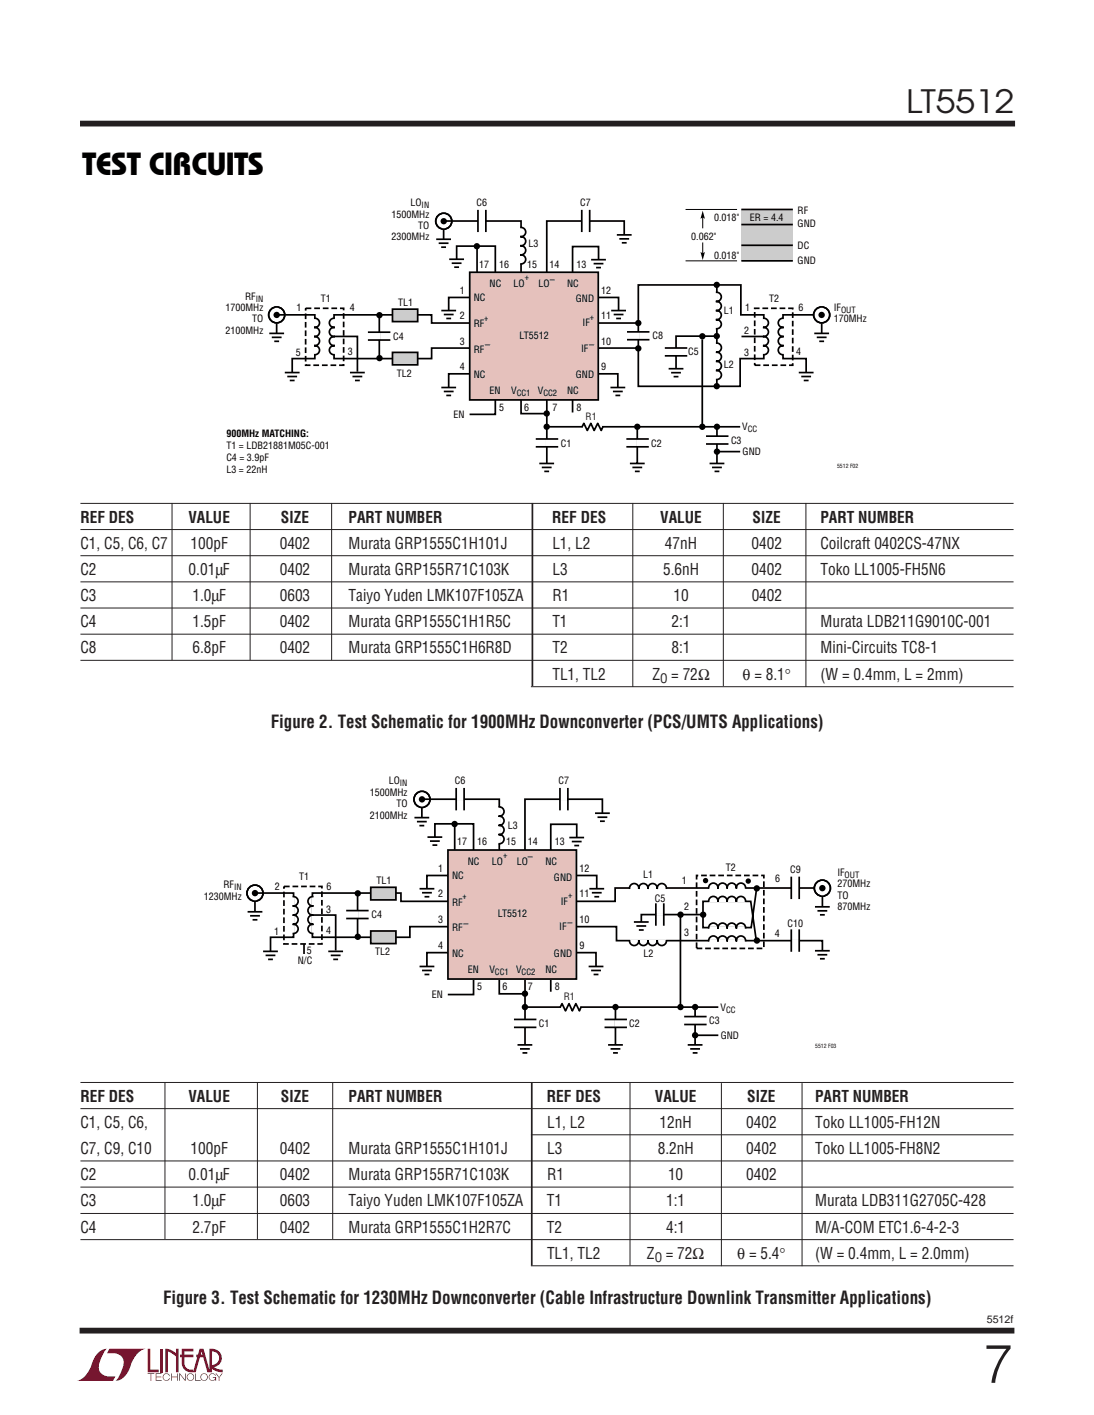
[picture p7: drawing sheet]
<svg xmlns="http://www.w3.org/2000/svg" width="216mm" height="279mm" viewBox="0 0 216 279" stroke-linecap="round" stroke-linejoin="round" font-family="sans-serif">
<g fill="#910227">
<path d="M29.2 266.3h.5v4.1h1.6v.6h-2.1z"/>
<path d="M19.1 267.4a2.65 2.65 0 0 1 2-1.1 5.2 5.2 0 0 0-1.5 4.2 2.65 2.65 0 0 0 3.2 1.3l-.5 .9h-7.2a5 5 0 0 0 3.2-3.9z"/>
<path d="M21.6 266.3h7.2a5 5 0 0 0-3.2 3.9 3.3 3.3 0 0 1-2.8 2.5 5.2 5.2 0 0 0 1.5-4.2 2.65 2.65 0 0 0-3.2-1.3z"/>
<path d="M31.7 266.3h.5v4.7h-.5z"/>
<path d="M32.6 266.3l1.1 .2 1 .7v-.9h.5v4.7h-.5v-3.2l-.9-.6-.7-.3v4.1h-.5z"/>
<path d="M29.1 271.2h1.4v.1h-.6v1.4h-.2v-1.4h-.6z"/>
<path d="M30.7 271.2h1.2v.1h-1v.5h.9v.2h-.9v.5h1v.2h-1.2z"/>
<path d="M33.8 271.2h.1v.6h1.1v-.6h.1v1.5h-.1v-.7h-1.1v.7h-.1z"/>
<path d="M35.3 271.2h.2l1 1.3v-1.3h.1v1.5h-.1l-1-1.4v1.4h-.2z"/>
<path d="M38.5 271.2h.2v1.3h.9v.2h-1.1z"/>
<path d="M42.5 271.2h.2l.5 .7 .6-.7h.1l-.6 .8v.7h-.1v-.7z"/>
<path d="M35.9 266.3h2.3v.5h-1.8v.7h1.8v.5h-1.8v1.2a1.35 1.35 0 0 0 1.7 1.2v.5l1.3-4.6h.8l1.1 4.2v-4.2a1.88 1.88 0 0 1 2.4 1.4 1.88 1.88 0 0 1-1.5 2.3l.8 .3 .9 .1v.6l-.4-.1a3.4 3.4 0 0 1-1.8-.7v-.6a1.37 1.37 0 0 0 1.5-1.3 1.37 1.37 0 0 0-1.4-1.5v4.2h-.9l-.8-3h-1.4v-.5h1.3l-.2-.7-1.2 4.2a2.1 2.1 0 0 1-2.7-1.3v-1.7h-.4v-.5h.4z"/>
<path d="M37.1 271.4a.74 .74 0 0 1 1.1 .1 .74 .74 0 0 1-.4 1.1 .74 .74 0 0 1-.9-.7h.1a.61 .61 0 0 0 .8 .5 .61 .61 0 0 0 .2-.9 .61 .61 0 0 0-1 .2v.2h-.1z"/>
<path d="M39.8 271.4a.74 .74 0 0 1 1.1 .1 .74 .74 0 0 1-.4 1.1 .74 .74 0 0 1-.9-.7h.1a.61 .61 0 0 0 .8 .5 .61 .61 0 0 0 .2-.9 .61 .61 0 0 0-1 .2v.2h-.1z"/>
<path d="M41.4 271.4a.74 .74 0 0 1 1.2 .2h-.1a.6 .6 0 0 0-1-.1 .6 .6 0 0 0 .1 .9 .6 .6 0 0 0 .9-.4h-.5v-.1h.6v.8h-.1v-.4a.74 .74 0 0 1-1.1 .2 .74 .74 0 0 1 0-1.1z"/>
<path d="M32.3 271.4a.73 .73 0 0 1 1.2 .3h-.1a.6 .6 0 0 0-.9-.3 .6 .6 0 0 0 0 1 .6 .6 0 0 0 .9-.3h.1a.74 .74 0 0 1-1.1 .4 .74 .74 0 0 1-.1-1.1z"/>
</g>
<path d="M15.8 24.4h184.5M15.7 262.7h184.5" fill="none" stroke="#231f20" stroke-width="1.1" stroke-linecap="butt"/>
<g fill="none" stroke="#231f20" stroke-width=".2">
<path d="M15.9 99.4h184.1M34 99.3v31M49.4 99.3v31M65.4 99.3v31M124.9 99.3v36.3M142.7 99.3v36.2M159 99.3v36.3M15.9 104.6h184.1M15.9 109.7h184.1M15.9 114.9h184.1M15.9 120.1h184.1M15.9 125.2h184.1"/>
<path d="M15.9 130.4h184.1M104.8 135.6h95.2M15.9 213.7h184.1M15.9 218.9h184.1M32.6 213.8v30.8M50.8 213.8v30.8M65.7 213.8v30.8M124.3 213.7v36.2M142.4 213.9v36.1M158.3 213.9v36.1M15.9 229.2h184.1M15.9 234.4h184.1"/>
<path d="M15.9 239.6h184.1M104.8 224.1h95.2M15.9 244.8h184.1M104.8 249.9h95.2"/>
</g>
<path d="M105.1 99.3v36.2M104.9 213.8v36.1" fill="none" stroke="#231f20" stroke-width=".34"/>
<path d="M86.1 47.2h2.9M86.6 48h1.9M87.1 48.8h.9M87.5 43.6v3.7" fill="none" stroke="#000" stroke-width=".34"/>
<path d="M87.5 47.3v1.7" fill="none" stroke="#fff" stroke-width=".77" stroke-linecap="butt"/>
<circle cx="87.6" cy="43.7" r="1.58" fill="#fff" stroke="#000" stroke-width=".31"/>
<path d="M87.6 42.1v3.1" fill="none" stroke="#fff" stroke-width=".56"/>
<g fill="none" stroke="#000" stroke-width=".34">
<path d="M53.1 65.8h3M53.6 66.6h2M54.1 67.4h1"/>
<circle cx="87.6" cy="43.7" r="1.58"/>
</g>
<circle cx="87.6" cy="43.7" r=".63" fill="#000"/>
<path d="M54.6 65.8v1.8" fill="none" stroke="#fff" stroke-width=".77" stroke-linecap="butt"/>
<circle cx="54.6" cy="62.2" r="1.58" fill="#fff" stroke="#000" stroke-width=".31"/>
<path d="M94.3 43.6h1.6M54.6 60.6v3.2M125.9 65.5v1.6M133.4 68.7v1.5" fill="none" stroke="#fff" stroke-width=".56"/>
<g fill="none" stroke="#000" stroke-width=".34">
<path d="M87.5 43.6h15.3v10.2M88.7 51.2h2.9M89.1 52h2M89.6 52.8h1M90.1 51.2v-2.6h7.7v6.6M92.7 58.7h-4.2v2.6M94.3 41.4v4.4M95.9 41.4v4.4M116.7 51.3h2.9M117.1 52.1h2M117.6 52.8h1M118.1 58.7h4v2.6"/>
<path d="M118.1 51.3v-2.6h-5.1v6.6M121.7 46.4h3M122.2 47.2h2M122.7 47.9h1M123.2 46.4v-2.8h-15.3v10.2M141.5 56.3v20M54.6 63.9v1.9M54.6 62.2h7.5v8.6h-4.4v2.8M87.1 61.3h2.9M87.1 76.5h2.9M87.6 62.1h1.9M87.6 77.3h1.9"/>
<path d="M88.1 62.9h.9M88.1 78.1h.9M92.7 73.8h-4.2v2.7M97.8 78.9v2.9h-5.1M102.8 78.9v2.8h5.2M107.9 78.9v12.6M113 78.9v2.5M118.1 73.8h3.8v2.7M120.5 76.5h2.9M120.6 61.3h2.9M121 77.3h1.9M121.1 62.1h1.9"/>
<path d="M121.5 78.1h.9M121.6 62.9h1M123.7 67.1h4.5M123.7 65.5h4.5M126 63.8v12.5h20.1v-5.5h4.6v-8.6h-4.5v-5.9h-20.2v7.5h-40.8v-1.6h-19.3v8.6h19.3v-2.1h40.8M131.2 70.3h4.4M131.2 68.7h4.4M132 72.8h2.9M132.4 73.6h2M132.9 74.4h1M138.6 67v17.8M141.4 66.4h-8v6.4"/>
<circle cx="54.6" cy="62.2" r="1.58"/>
</g>
<g fill="#000">
<circle cx="141.5" cy="56.2" r=".63"/>
<circle cx="54.6" cy="62.2" r=".63"/>
<circle cx="126" cy="63.8" r=".63"/>
<circle cx="126" cy="68.8" r=".63"/>
<circle cx="138.6" cy="66.4" r=".63"/>
<circle cx="141.5" cy="66.4" r=".63"/>
<circle cx="141.5" cy="76.2" r=".63"/>
<circle cx="138.6" cy="84.3" r=".63"/>
<circle cx="141.5" cy="84.3" r=".63"/>
<circle cx="141.5" cy="89.2" r=".63"/>
</g>
<path d="M90.1 51.2v1.8M118.1 51.3v1.7M123.2 46.4v1.7M88.5 61.3v1.8M88.5 76.5v1.8M121.9 76.5v1.8M122.1 61.3v1.8M133.4 72.8v1.8" fill="none" stroke="#fff" stroke-width=".77" stroke-linecap="butt"/>
<path d="M60.3 60.9h7.5v11.2h-7.5z" fill="none" stroke="#000" stroke-width=".34" stroke-dasharray="1.1 .6" stroke-linecap="butt"/>
<path d="M92.7 53.8h25.4v25.2h-25.4z" fill="#e5c1bc"/>
<path d="M92.7 53.8h25.4v25.2h-25.4zM56.2 73.6h2.9M56.7 74.3h1.9M57.2 75.1h.9M69.1 73.6h2.9M69.6 74.3h1.9M70.1 75.1h.9M72.6 67.1h4.4M72.6 65.6h4.4M74.9 62.1v8.7" fill="none" stroke="#000" stroke-width=".34"/>
<g fill="#000">
<circle cx="94.1" cy="48.6" r=".63"/>
<circle cx="74.9" cy="62.2" r=".63"/>
<circle cx="74.9" cy="70.7" r=".63"/>
</g>
<path d="M74.8 65.6v1.5" fill="none" stroke="#fff" stroke-width=".56"/>
<path d="M57.7 73.6v1.7M70.5 73.6v1.7" fill="none" stroke="#fff" stroke-width=".77" stroke-linecap="butt"/>
<g fill="#ccc" stroke="#000" stroke-width=".34">
<path d="M77.5 61h4.9v2.5h-4.9z"/>
<path d="M77.5 69.6h4.9v2.4h-4.9z"/>
</g>
<path d="M148.9 60.9h7.5v11.2h-7.5z" fill="none" stroke="#000" stroke-width=".34" stroke-dasharray="1.1 .6" stroke-linecap="butt"/>
<path d="M157.6 73.6h3M158.1 74.3h2M158.6 75.1h1M160.6 62.2h-6.1v8.6h4.6v2.8M160.7 65.8h2.9M161.2 66.6h1.9M161.7 67.4h.9M140 91.5h3M140.5 92.3h2M141 93.1h1M141.5 89.2h4.6" fill="none" stroke="#000" stroke-width=".34"/>
<path d="M159.1 73.6v1.7M162.2 65.8v1.8M141.5 91.5v1.8" fill="none" stroke="#fff" stroke-width=".77" stroke-linecap="butt"/>
<circle cx="162.2" cy="62.2" r="1.58" fill="#fff" stroke="#000" stroke-width=".31"/>
<path d="M114.8 43.6h1.6M162.2 60.6v3.2M107.9 86.7v1.5M115 84.3h3.8M125.8 86.7v1.5M141.5 86.1v1.5" fill="none" stroke="#fff" stroke-width=".56"/>
<g fill="none" stroke="#000" stroke-width=".34">
<path d="M114.8 41.4v4.4M116.4 41.4v4.4M162.2 63.9v1.9M105.7 88.2h4.5M105.7 86.7h4.5M106.4 91.5h3M106.9 92.3h2M107.4 93.1h1M107.8 84.3h38.3M119 84.2l-.3 .8-.7-1.4-.7 1.4-.7-1.4-.7 1.4-.7-1.4-.4 .8M123.6 88.2h4.4M123.6 86.7h4.4"/>
<path d="M124.3 91.5h2.9M124.8 92.3h1.9M125.3 93.1h.9M125.8 84.3v7.2M139.3 87.7h4.5M139.3 86.1h4.5M141.5 84.3v7.2"/>
<circle cx="162.2" cy="62.2" r="1.58"/>
</g>
<g fill="#000">
<circle cx="162.1" cy="62.2" r=".63"/>
<circle cx="107.9" cy="84.3" r=".63"/>
<circle cx="107.9" cy="81.6" r=".63"/>
<circle cx="125.8" cy="84.3" r=".63"/>
</g>
<path d="M107.9 91.5v1.8M125.8 91.5v1.8" fill="none" stroke="#fff" stroke-width=".77" stroke-linecap="butt"/>
<path d="M146.3 41.4h10.2v10.1h-10.2z" fill="#ccc"/>
<g fill="none" stroke="#000" stroke-width=".34">
<path d="M94.1 48.6v5.2M102.7 44.9a.92 .92 0 0 1 1 .9 .92 .92 0 0 1-1 .9 .91 .91 0 0 1 1 .9 .91 .91 0 0 1-1 .9 .91 .91 0 0 1 1 .9 .91 .91 0 0 1-1 .9 .92 .92 0 0 1 1 .9 .92 .92 0 0 1-1 .9M141.3 57.7a.92 .92 0 0 1 1.1 .9 .92 .92 0 0 1-1.1 .9 .91 .91 0 0 1 1.1 .9 .91 .91 0 0 1-1.1 .9 .91 .91 0 0 1 1.1 .9 .91 .91 0 0 1-1.1 .9 .92 .92 0 0 1 1.1 .9 .92 .92 0 0 1-1.1 .9M146.3 41.4h10.2M146.3 44.3h10.2M146.3 48.4h10.2M146.3 51.5h10.2M62 62.8a.92 .92 0 0 1 1.1 .9 .92 .92 0 0 1-1.1 .9 .91 .91 0 0 1 1.1 .9 .91 .91 0 0 1-1.1 .9 .91 .91 0 0 1 1.1 .9 .91 .91 0 0 1-1.1 .9 .92 .92 0 0 1 1.1 .9 .92 .92 0 0 1-1.1 .9M65.9 66.4h4.6v7M66.1 62.8a.92 .92 0 0 0-1.1 .9 .92 .92 0 0 0 1.1 .9 .91 .91 0 0 0-1.1 .9 .91 .91 0 0 0 1.1 .9 .91 .91 0 0 0-1.1 .9 .91 .91 0 0 0 1.1 .9 .92 .92 0 0 0-1.1 .9 .92 .92 0 0 0 1.1 .9M141.3 67.7a.92 .92 0 0 1 1.1 .9 .92 .92 0 0 1-1.1 .9 .91 .91 0 0 1 1.1 .9 .91 .91 0 0 1-1.1 .9 .91 .91 0 0 1 1.1 .9 .91 .91 0 0 1-1.1 .9 .92 .92 0 0 1 1.1 .9 .92 .92 0 0 1-1.1 .9M146.3 66.4h4.3"/>
<path d="M150.6 62.8a.92 .92 0 0 1 1 .9 .92 .92 0 0 1-1 .9 .91 .91 0 0 1 1 .9 .91 .91 0 0 1-1 .9 .91 .91 0 0 1 1 .9 .91 .91 0 0 1-1 .9 .92 .92 0 0 1 1 .9 .92 .92 0 0 1-1 .9M154.7 62.8a.92 .92 0 0 0-1.1 .9 .92 .92 0 0 0 1.1 .9 .91 .91 0 0 0-1.1 .9 .91 .91 0 0 0 1.1 .9 .91 .91 0 0 0-1.1 .9 .91 .91 0 0 0 1.1 .9 .92 .92 0 0 0-1.1 .9 .92 .92 0 0 0 1.1 .9M48.9 180h2.9M49.4 180.8h1.9M49.8 181.6h1"/>
</g>
<path d="M135.3 41.4h10.2M135.3 51.5h10.2M138.7 42.7v2.4M138.7 47.9v2.4" fill="none" stroke="#000" stroke-width=".2"/>
<path d="M138.7 41.6l.4 1.6-.4-.3-.5 .3zM138.2 49.8l.5 .2 .4-.2-.4 1.5z" fill="#000"/>
<path d="M102.8 45v7.1M141.4 57.8v7.1M62.1 62.9v7.1M65.9 62.9v7.1M141.4 67.8v7.1M150.7 62.9v7.1M154.5 62.9v7.1" fill="none" stroke="#fff" stroke-width=".56"/>
<path d="M50.3 180.1v1.7" fill="none" stroke="#fff" stroke-width=".78" stroke-linecap="butt"/>
<circle cx="50.3" cy="176.4" r="1.59" fill="#fff" stroke="#000" stroke-width=".31"/>
<path d="M50.3 174.8v3.1" fill="none" stroke="#fff" stroke-width=".56"/>
<g fill="none" stroke="#000" stroke-width=".34">
<path d="M83.3 157.8v3.7M50.3 178v2.1M81.8 161.4h2.9M82.3 162.2h1.9M82.8 163h.9"/>
<circle cx="50.3" cy="176.4" r="1.59"/>
</g>
<circle cx="50.3" cy="176.4" r=".63" fill="#000"/>
<path d="M83.3 161.5v1.7" fill="none" stroke="#fff" stroke-width=".78" stroke-linecap="butt"/>
<circle cx="83.3" cy="157.8" r="1.59" fill="#fff" stroke="#000" stroke-width=".31"/>
<path d="M83.3 156.3v3.1M90 157.8h1.6M156.2 175.3h1.5M129.5 180.6h1.5M156.2 185.7h1.5" fill="none" stroke="#fff" stroke-width=".56"/>
<g fill="none" stroke="#000" stroke-width=".34">
<path d="M83.3 157.8h15.2v10.1M90 155.6v4.4M91.6 155.6v4.4M50.3 176.3h7.6v8.8h-4.5v2.8M75.5 176.3h-13.9v8.8h19.3v-2.1h40.8v2.7h40.6v2M82.8 175.5h2.9M83.3 176.3h1.9M83.8 177.1h.9M84.4 165.3h2.9M84.9 166.1h1.9M85.3 166.9h1M85.8 165.3v-2.6h7.7v5.2"/>
<path d="M88.4 172.9h-4.1v2.6M112.4 165.4h2.9M112.8 166.2h2M113.3 167h1M113.8 172.9h4v2.6M113.8 165.4v-2.6h-5.1v5.1M116.3 175.5h2.9M116.8 176.3h1.9M117.3 177.1h.9M117.4 160.6h2.9M117.9 161.4h2M118.4 162.2h1"/>
<path d="M118.9 160.6v-2.8h-15.3v10.1M129.4 178.4v4.4M131 178.4v4.4M156.2 173.1v4.4M157.7 173.1v4.4M163.9 175.3h-42.5v2.7h-42.3v-1.7h-5.4M82.8 190.8h2.9M83.3 191.6h1.9M83.8 192.4h.9M88.4 188.1h-4.1v2.7M93.5 193.3v3.1h-5.1M98.5 193.3v2.9h5.2"/>
<path d="M103.6 193.3v13M108.7 193.3v2.5M113.8 188.1h3.8v2.7M116.2 190.8h2.9M116.7 191.6h1.9M117.1 192.4h1M125.1 182.1h2.9M125.6 182.8h1.9M126.1 183.6h.9M134.3 180.7v18.2M138.8 180.6h-12.2v1.5M156.2 183.5v4.4"/>
<path d="M157.7 183.5v4.4"/>
<circle cx="83.3" cy="157.8" r="1.59"/>
</g>
<g fill="#000">
<circle cx="83.3" cy="157.8" r=".63"/>
<circle cx="89.7" cy="162.7" r=".63"/>
<circle cx="149.4" cy="175.4" r=".63"/>
<circle cx="134.3" cy="198.9" r=".63"/>
<circle cx="134.3" cy="180.6" r=".63"/>
<circle cx="137.2" cy="198.9" r=".63"/>
<circle cx="138.8" cy="180.6" r=".63"/>
<circle cx="149.4" cy="185.7" r=".63"/>
<circle cx="137.2" cy="204.4" r=".63"/>
</g>
<path d="M84.3 175.5v1.8M85.8 165.3v1.8M113.8 165.4v1.8M117.8 175.5v1.8M118.9 160.6v1.8M84.3 190.8v1.8M117.6 190.8v1.8M126.6 182.1v1.7" fill="none" stroke="#fff" stroke-width=".78" stroke-linecap="butt"/>
<path d="M56 175h7.5v11.4h-7.5z" fill="none" stroke="#000" stroke-width=".34" stroke-dasharray="1.1 .6" stroke-linecap="butt"/>
<path d="M88.4 167.8h25.4v25.5h-25.4z" fill="#e5c1bc"/>
<path d="M68.3 179.8h4.4M70.6 176.3v8.8M88.4 167.8h25.4v25.5h-25.4zM51.9 187.9h2.9M52.4 188.6h1.9M52.9 189.4h1M64.8 187.9h2.9M65.3 188.6h1.9M65.8 189.4h.9M68.3 181.4h4.4" fill="none" stroke="#000" stroke-width=".34"/>
<g fill="#000">
<circle cx="70.6" cy="176.4" r=".63"/>
<circle cx="70.6" cy="185" r=".63"/>
</g>
<path d="M70.5 179.8v1.5" fill="none" stroke="#fff" stroke-width=".56"/>
<path d="M53.4 187.9v1.7M66.2 187.9v1.7" fill="none" stroke="#fff" stroke-width=".78" stroke-linecap="butt"/>
<g fill="#ccc" stroke="#000" stroke-width=".34">
<path d="M73.2 175.2h4.9v2.5h-4.9z"/>
<path d="M73.2 183.8h4.9v2.5h-4.9z"/>
</g>
<path d="M160.8 179.1h3M161.3 179.8h2M60 186.4v2M161.8 180.6h1M135.7 206.3h2.9M136.2 207.1h1.9M136.7 207.9h1M137.2 204.4h4.6" fill="none" stroke="#000" stroke-width=".34"/>
<path d="M137.5 172.9h13.2v14.4h-13.2z" fill="none" stroke="#000" stroke-width=".34" stroke-dasharray="1.1 .6" stroke-linecap="butt"/>
<path d="M162.3 179.1v1.7M137.2 206.3v1.8" fill="none" stroke="#fff" stroke-width=".78" stroke-linecap="butt"/>
<circle cx="162.3" cy="175.4" r="1.59" fill="#fff" stroke="#000" stroke-width=".31"/>
<g fill="none" stroke="#fff" stroke-width=".56">
<path d="M98.5 159.4v7.2M110.5 157.8h1.5M57.9 177.1v7.2M61.7 177.1v7.2M124.3 175.4h7.2M139.9 177.9h7.2M139.9 175.3h7.2M162.3 173.8v3.2M110.7 198.9h3.8M124.3 185.8h7.2M139.9 183.2h7.2M139.9 185.8h7.2"/>
<path d="M103.6 201.3v1.5M121.5 201.3v1.5M137.2 200.7v1.6"/>
</g>
<g fill="none" stroke="#000" stroke-width=".34">
<path d="M98.4 159.3a.93 .93 0 0 1 1.1 .9 .93 .93 0 0 1-1.1 1 .92 .92 0 0 1 1.1 .9 .92 .92 0 0 1-1.1 .9 .92 .92 0 0 1 1.1 .9 .92 .92 0 0 1-1.1 .9 .93 .93 0 0 1 1.1 .9 .93 .93 0 0 1-1.1 .9M110.5 155.6v4.4M112.1 155.6v4.4M57.8 177a.93 .93 0 0 1 1 1 .93 .93 0 0 1-1 .9 .92 .92 0 0 1 1 .9 .92 .92 0 0 1-1 .9 .92 .92 0 0 1 1 .9 .92 .92 0 0 1-1 .9 .93 .93 0 0 1 1 .9 .93 .93 0 0 1-1 .9M61.9 177a.93 .93 0 0 0-1.1 1 .93 .93 0 0 0 1.1 .9 .92 .92 0 0 0-1.1 .9 .92 .92 0 0 0 1.1 .9 .92 .92 0 0 0-1.1 .9 .92 .92 0 0 0 1.1 .9 .93 .93 0 0 0-1.1 .9 .93 .93 0 0 0 1.1 .9M89.7 162.7v5.1M124.2 175.5a.93 .93 0 0 1 .9-1 .93 .93 0 0 1 1 1 .92 .92 0 0 1 .9-1 .92 .92 0 0 1 .9 1 .92 .92 0 0 1 .9-1 .92 .92 0 0 1 .9 1 .93 .93 0 0 1 .9-1 .93 .93 0 0 1 .9 1M139.9 178.1a.93 .93 0 0 1 .9-1.1 .93 .93 0 0 1 .9 1.1 .92 .92 0 0 1 .9-1.1 .92 .92 0 0 1 .9 1.1 .92 .92 0 0 1 .9-1.1 .92 .92 0 0 1 .9 1.1 .93 .93 0 0 1 .9-1.1 .93 .93 0 0 1 .9 1.1M139.9 175.5a.93 .93 0 0 1 .9-1.1 .93 .93 0 0 1 .9 1.1 .92 .92 0 0 1 .9-1.1 .92 .92 0 0 1 .9 1.1 .92 .92 0 0 1 .9-1.1 .92 .92 0 0 1 .9 1.1 .93 .93 0 0 1 .9-1.1 .93 .93 0 0 1 .9 1.1M149.3 175.3l-1.1 7.9h-9.5v-5.2h9.5l1 7.7M162.3 177.1v2M61.7 180.7h4.5v7"/>
<path d="M103.5 198.9h38.3M114.7 198.8l-.3 .8-.8-1.4-.6 1.4-.7-1.4-.7 1.4-.7-1.4-.4 .8M121.5 198.9v7.4M124.2 185.6a.93 .93 0 0 0 .9 1.1 .93 .93 0 0 0 1-1.1 .92 .92 0 0 0 .9 1.1 .92 .92 0 0 0 .9-1.1 .92 .92 0 0 0 .9 1.1 .92 .92 0 0 0 .9-1.1 .93 .93 0 0 0 .9 1.1 .93 .93 0 0 0 .9-1.1M137.2 198.9v7.4M139.9 183.4a.93 .93 0 0 1 .9-1.1 .93 .93 0 0 1 .9 1.1 .92 .92 0 0 1 .9-1.1 .92 .92 0 0 1 .9 1.1 .92 .92 0 0 1 .9-1.1 .92 .92 0 0 1 .9 1.1 .93 .93 0 0 1 .9-1.1 .93 .93 0 0 1 .9 1.1M139.9 185.9a.93 .93 0 0 1 .9-1.1 .93 .93 0 0 1 .9 1.1 .92 .92 0 0 1 .9-1.1 .92 .92 0 0 1 .9 1.1 .92 .92 0 0 1 .9-1.1 .92 .92 0 0 1 .9 1.1 .93 .93 0 0 1 .9-1.1 .93 .93 0 0 1 .9 1.1M160.8 187.7h3M161.3 188.5h2M161.8 189.3h1M101.4 202.9h4.5M101.4 201.3h4.5"/>
<path d="M102.1 206.3h2.9M102.6 207.1h2M103.1 207.9h1M119.3 202.9h4.4M119.3 201.3h4.4M120 206.3h2.9M120.5 207.1h1.9M121 207.9h.9M135 202.3h4.4M135 200.7h4.4"/>
<circle cx="162.3" cy="175.4" r="1.59"/>
</g>
<g fill="#000">
<circle cx="139.2" cy="173.9" r=".53"/>
<circle cx="147.7" cy="174" r=".53"/>
<circle cx="162.3" cy="175.4" r=".63"/>
<circle cx="103.6" cy="196.2" r=".63"/>
<circle cx="103.6" cy="198.9" r=".63"/>
<circle cx="121.5" cy="198.9" r=".63"/>
</g>
<path d="M162.3 187.7v1.8M103.6 206.3v1.8M121.5 206.3v1.8" fill="none" stroke="#fff" stroke-width=".78" stroke-linecap="butt"/>
<text font-size="10.6" fill="#231f20" x="194.1" y="273">7</text>
<text font-size="6.3" fill="#231f20" x="178.8" y="22.4">LT5512</text>
<text font-size="6.3" x="16.2" y="34.6">TEST CIRCUITS</text>
<g font-size="3.5" fill="#231f20">
<text x="53.4" y="143.7">Figure 2. Test Schematic for 1900MHz Downconverter (PCS/UMTS Applications)</text>
<text x="32.2" y="257.5">Figure 3. Test Schematic for 1230MHz Downconverter (Cable Infrastructure Downlink Transmitter Applications)</text>
</g>
<g font-size="3.2" fill="#231f20">
<text x="15.9" y="103.2">REF DES</text>
<text x="37.2" y="103.2">VALUE</text>
<text x="55.5" y="103.2">SIZE</text>
<text x="68.8" y="103.2">PART NUMBER</text>
<text x="109" y="103.2">REF DES</text>
<text x="130.3" y="103.2">VALUE</text>
<text x="148.5" y="103.2">SIZE</text>
<text x="161.9" y="103.2">PART NUMBER</text>
<text x="15.9" y="108.4">C1, C5, C6, C7</text>
<text x="15.9" y="113.5">C2</text>
<text x="37.2" y="113.5">0.01µF</text>
<text x="37.6" y="108.4">100pF</text>
<text x="55.2" y="108.4">0402</text>
<text x="55.2" y="113.5">0402</text>
<text x="68.8" y="108.4">Murata GRP1555C1H101J</text>
<text x="68.8" y="113.5">Murata GRP155R71C103K</text>
<text x="109" y="108.4">L1, L2</text>
<text x="109" y="113.5">L3</text>
<text x="130.9" y="113.5">5.6nH</text>
<text x="131.2" y="108.4">47nH</text>
<text x="148.3" y="108.4">0402</text>
<text x="148.3" y="113.5">0402</text>
<text x="161.9" y="108.4">Coilcraft 0402CS-47NX</text>
<text x="161.9" y="113.5">Toko LL1005-FH5N6</text>
<text x="15.9" y="118.7">C3</text>
<text x="38" y="118.7">1.0µF</text>
<text x="55.2" y="118.7">0603</text>
<text x="68.8" y="118.7">Taiyo Yuden LMK107F105ZA</text>
<text x="109" y="118.7">R1</text>
<text x="132.9" y="118.7">10</text>
<text x="148.3" y="118.7">0402</text>
<text x="15.9" y="123.9">C4</text>
<text x="38" y="123.9">1.5pF</text>
<text x="55.2" y="123.9">0402</text>
<text x="68.8" y="123.9">Murata GRP1555C1H1R5C</text>
<text x="109" y="123.9">T1</text>
<text x="132.5" y="123.9">2:1</text>
<text x="161.9" y="123.9">Murata LDB211G9010C-001</text>
<text x="15.9" y="129">C8</text>
<text x="38" y="129">6.8pF</text>
<text x="55.2" y="129">0402</text>
<text x="68.8" y="129">Murata GRP1555C1H6R8D</text>
<text x="109" y="129">T2</text>
<text x="132.5" y="129">8:1</text>
<text x="161.9" y="129">Mini-Circuits TC8-1</text>
<text x="109" y="134.2">TL1, TL2</text>
<text x="128.7" y="134.2">Z = 72Ω</text>
<text x="146.6" y="134.2">θ = 8.1°</text>
<text x="161.9" y="134.2">(W = 0.4mm, L = 2mm)</text>
<text x="15.9" y="217.6">REF DES</text>
<text x="37.2" y="217.6">VALUE</text>
<text x="55.5" y="217.6">SIZE</text>
<text x="68.8" y="217.6">PART NUMBER</text>
<text x="107.9" y="217.6">REF DES</text>
<text x="129.2" y="217.6">VALUE</text>
<text x="147.5" y="217.6">SIZE</text>
<text x="160.8" y="217.6">PART NUMBER</text>
<text x="15.9" y="222.7">C1, C5, C6,</text>
<text x="15.9" y="227.9">C7, C9, C10</text>
<text x="37.6" y="227.9">100pF</text>
<text x="55.2" y="227.9">0402</text>
<text x="68.8" y="227.9">Murata GRP1555C1H101J</text>
<text x="108" y="227.9">L3</text>
<text x="108" y="222.7">L1, L2</text>
<text x="129.8" y="227.9">8.2nH</text>
<text x="130.2" y="222.7">12nH</text>
<text x="147.3" y="222.7">0402</text>
<text x="147.3" y="227.9">0402</text>
<text x="160.9" y="222.7">Toko LL1005-FH12N</text>
<text x="160.9" y="227.9">Toko LL1005-FH8N2</text>
<text x="15.9" y="233">C2</text>
<text x="37.2" y="233">0.01µF</text>
<text x="55.2" y="233">0402</text>
<text x="68.8" y="233">Murata GRP155R71C103K</text>
<text x="108" y="233">R1</text>
<text x="131.8" y="233">10</text>
<text x="147.3" y="233">0402</text>
<text x="15.9" y="238.2">C3</text>
<text x="38" y="238.2">1.0µF</text>
<text x="55.2" y="238.2">0603</text>
<text x="68.8" y="238.2">Taiyo Yuden LMK107F105ZA</text>
<text x="107.9" y="238.2">T1</text>
<text x="131.4" y="238.2">1:1</text>
<text x="160.9" y="238.2">Murata LDB311G2705C-428</text>
<text x="15.9" y="243.4">C4</text>
<text x="38" y="243.4">2.7pF</text>
<text x="55.2" y="243.4">0402</text>
<text x="68.8" y="243.4">Murata GRP1555C1H2R7C</text>
<text x="107.9" y="243.4">T2</text>
<text x="131.4" y="243.4">4:1</text>
<text x="160.9" y="243.4">M/A-COM ETC1.6-4-2-3</text>
<text x="107.9" y="248.5">TL1, TL2</text>
<text x="127.7" y="248.5">Z = 72Ω</text>
<text x="145.5" y="248.5">θ = 5.4°</text>
<text x="160.9" y="248.5">(W = 0.4mm, L = 2.0mm)</text>
</g>
<g font-size="2.5" fill="#231f20">
<text x="130.3" y="134.8">O</text>
<text x="129.2" y="249.2">O</text>
</g>
<text font-size="2.1" fill="#231f20" x="194.7" y="261.3">5512f</text>
<g font-size="2">
<text x="81" y="40.7">LO</text>
<text x="94.1" y="40.6">C6</text>
<text x="114.5" y="40.6">C7</text>
<text x="77.2" y="43">1500MHz</text>
<text x="77.2" y="47.4">2300MHz</text>
<text x="82.5" y="45.2">TO</text>
<text x="136.4" y="47.3">0.062&quot;</text>
<text x="140.9" y="43.7">0.018&quot;</text>
<text x="148" y="43.6">ER = 4.4</text>
<text x="157.4" y="42.2">RF</text>
<text x="157.4" y="44.9">GND</text>
<text x="94.6" y="52.8">17</text>
<text x="98.5" y="52.8">16</text>
<text x="104.1" y="52.8">15</text>
<text x="104.3" y="48.9">L3</text>
<text x="108.4" y="52.8">14</text>
<text x="113.8" y="52.8">13</text>
<text x="140.9" y="51">0.018&quot;</text>
<text x="157.4" y="52.2">GND</text>
<text x="157.4" y="49.2">DC</text>
<text x="48.4" y="59.2">RF</text>
<text x="63.3" y="59.6">T1</text>
<text x="90.8" y="58">1</text>
<text x="93.5" y="59.5">NC</text>
<text x="96.6" y="56.6">NC</text>
<text x="101.4" y="56.6">LO</text>
<text x="106.3" y="56.6">LO</text>
<text x="108.5" y="55.8">–</text>
<text x="111.9" y="56.6">NC</text>
<text x="113.6" y="59.7">GND</text>
<text x="118.6" y="58">12</text>
<text x="151.8" y="59.6">T2</text>
<text x="44.5" y="61.4">1700MHz</text>
<text x="44.5" y="65.9">2100MHz</text>
<text x="49.8" y="63.6">TO</text>
<text x="58.5" y="61.5">1</text>
<text x="69.1" y="61.5">4</text>
<text x="78.6" y="60.3">TL1</text>
<text x="90.8" y="63">2</text>
<text x="93.5" y="64.6">RF</text>
<text x="115" y="64.4">IF</text>
<text x="118.6" y="63">11</text>
<text x="142.8" y="61.9">L1</text>
<text x="146.9" y="65.9">2</text>
<text x="147" y="61.5">1</text>
<text x="157.6" y="61.5">6</text>
<text x="164.6" y="61.4">IF</text>
<text x="164.6" y="63.6">170MHz</text>
<text x="58.4" y="70.3">5</text>
<text x="68.6" y="70.2">3</text>
<text x="77.6" y="67.1">C4</text>
<text x="90.8" y="68.1">3</text>
<text x="93.5" y="69.6">RF</text>
<text x="95.7" y="68.8">–</text>
<text x="102.5" y="66.9">LT5512</text>
<text x="114.7" y="69.5">IF</text>
<text x="116.3" y="68.6">–</text>
<text x="118.6" y="68.1">10</text>
<text x="128.8" y="67">C8</text>
<text x="135.8" y="70.2">C5</text>
<text x="146.9" y="70.3">3</text>
<text x="157.1" y="70.2">4</text>
<text x="78.3" y="74.4">TL2</text>
<text x="90.8" y="73.1">4</text>
<text x="93.5" y="74.6">NC</text>
<text x="96.6" y="77.7">EN</text>
<text x="100.9" y="77.8">V</text>
<text x="106.1" y="77.8">V</text>
<text x="111.9" y="77.7">NC</text>
<text x="113.6" y="74.6">GND</text>
<text x="118.6" y="73.1">9</text>
<text x="142.8" y="72.6">L2</text>
<text x="89.5" y="82.5">EN</text>
<text x="98.5" y="81.2">5</text>
<text x="103.5" y="81.2">6</text>
<text x="109" y="81.2">7</text>
<text x="113.8" y="81.2">8</text>
<text x="44.7" y="86.4">900MHz MATCHING:</text>
<text x="44.7" y="88.7">T1 = LDB21881M05C-001</text>
<text x="110.7" y="88.2">C1</text>
<text x="128.5" y="88.2">C2</text>
<text x="144.3" y="87.7">C3</text>
<text x="146.5" y="84.9">V</text>
<text x="146.6" y="89.9">GND</text>
<text x="44.7" y="91.1">C4 = 3.9pF</text>
<text x="44.7" y="93.5">L3 = 22nH</text>
<text x="76.7" y="154.9">LO</text>
<text x="89.8" y="154.7">C6</text>
<text x="110.2" y="154.7">C7</text>
<text x="73" y="157.1">1500MHz</text>
<text x="73" y="161.6">2100MHz</text>
<text x="78.2" y="159.4">TO</text>
<text x="90.2" y="166.9">17</text>
<text x="94.2" y="166.9">16</text>
<text x="99.9" y="166.9">15</text>
<text x="100.3" y="163.6">L3</text>
<text x="104.2" y="166.9">14</text>
<text x="109.5" y="166.9">13</text>
<text x="59" y="173.7">T1</text>
<text x="86.5" y="172.1">1</text>
<text x="89.2" y="173.6">NC</text>
<text x="92.3" y="170.7">NC</text>
<text x="97.1" y="170.7">LO</text>
<text x="102" y="170.7">LO</text>
<text x="104.2" y="169.9">–</text>
<text x="107.6" y="170.7">NC</text>
<text x="109.3" y="173.9">GND</text>
<text x="114.3" y="172.1">12</text>
<text x="126.9" y="173.4">L1</text>
<text x="143.3" y="171.9">T2</text>
<text x="155.9" y="172.3">C9</text>
<text x="165.3" y="173">IF</text>
<text x="40.2" y="177.6">1230MHz</text>
<text x="44.1" y="175.4">RF</text>
<text x="54.2" y="175.6">2</text>
<text x="64.4" y="175.6">6</text>
<text x="74.3" y="174.5">TL1</text>
<text x="86.5" y="177.2">2</text>
<text x="89.2" y="178.8">RF</text>
<text x="110.7" y="178.6">IF</text>
<text x="114.3" y="177.2">11</text>
<text x="129.2" y="178">C5</text>
<text x="134.5" y="174.5">1</text>
<text x="135" y="179.6">2</text>
<text x="153" y="174.2">6</text>
<text x="165.3" y="175.2">270MHz</text>
<text x="165.3" y="177.5">TO</text>
<text x="165.3" y="179.7">870MHz</text>
<text x="54.1" y="184.6">1</text>
<text x="64.3" y="184.4">4</text>
<text x="64.3" y="180.2">3</text>
<text x="73.3" y="181.3">C4</text>
<text x="86.5" y="182.3">3</text>
<text x="89.2" y="183.9">RF</text>
<text x="91.4" y="183">–</text>
<text x="98.3" y="181.2">LT5512</text>
<text x="110.4" y="183.7">IF</text>
<text x="112" y="182.9">–</text>
<text x="114.3" y="182.3">10</text>
<text x="135" y="184.9">3</text>
<text x="152.9" y="185">4</text>
<text x="155.4" y="183">C10</text>
<text x="58.8" y="190.3">N/C</text>
<text x="60.6" y="188.3">5</text>
<text x="74" y="188.7">TL2</text>
<text x="86.5" y="187.4">4</text>
<text x="89.2" y="188.9">NC</text>
<text x="109.3" y="188.9">GND</text>
<text x="114.3" y="187.4">9</text>
<text x="127" y="189">L2</text>
<text x="85.2" y="197.1">EN</text>
<text x="92.3" y="192">EN</text>
<text x="94.2" y="195.5">5</text>
<text x="96.6" y="192.1">V</text>
<text x="99.2" y="195.5">6</text>
<text x="101.8" y="192.1">V</text>
<text x="104.2" y="195.5">7</text>
<text x="107.6" y="192">NC</text>
<text x="109.5" y="195.5">8</text>
<text x="106.4" y="202.9">C1</text>
<text x="124.2" y="202.9">C2</text>
<text x="140" y="202.3">C3</text>
<text x="142.2" y="199.5">V</text>
<text x="142.2" y="205.1">GND</text>
</g>
<g font-size="2" fill="#231f20">
<text x="115.6" y="82.9">R1</text>
<text x="111.3" y="197.4">R1</text>
</g>
<g font-size="1.7">
<text x="83.2" y="41.1">IN</text>
<text x="50.5" y="59.6">IN</text>
<text x="103.6" y="55.4">+</text>
<text x="95.6" y="63.4">+</text>
<text x="116.4" y="63.2">+</text>
<text x="166" y="61.8">OUT</text>
<text x="102" y="78.2">CC1</text>
<text x="107.2" y="78.2">CC2</text>
<text x="147.6" y="85.4">CC</text>
<text x="78.9" y="155.3">IN</text>
<text x="99.3" y="169.5">+</text>
<text x="166.7" y="173.4">OUT</text>
<text x="46.2" y="175.8">IN</text>
<text x="91.3" y="177.5">+</text>
<text x="112.1" y="177.3">+</text>
<text x="97.7" y="192.5">CC1</text>
<text x="102.9" y="192.5">CC2</text>
<text x="143.3" y="200">CC</text>
</g>
<g font-size="1.1">
<text x="165.2" y="92.5">5512 F02</text>
<text x="160.9" y="206.9">5512 F03</text>
</g>
</svg>
